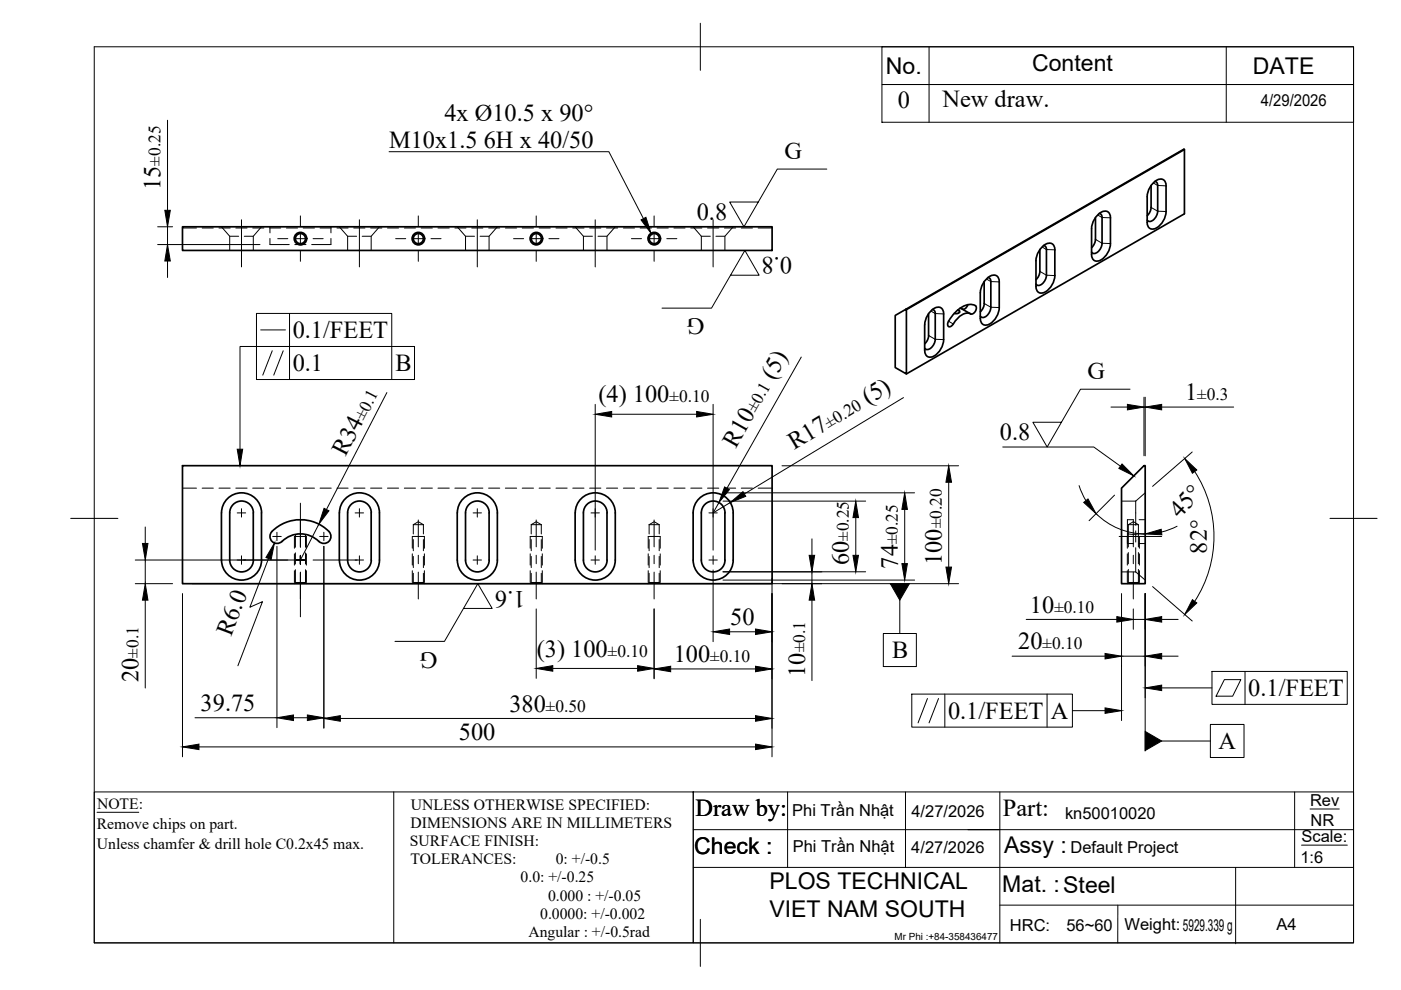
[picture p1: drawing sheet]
<svg xmlns="http://www.w3.org/2000/svg" width="297mm" height="210mm" viewBox="0 0 297 210" stroke-linecap="round" stroke-linejoin="round" font-family="sans-serif">
<!-- layer: Visible -->
<g fill="none" stroke="#000" stroke-width=".36">
<path d="M244.1 39.4l-.1 4.9-.3 .8-.5 .6M244.9 38.5a.73 .73 0 0 1 .5 .8l.1 5.5a2.03 2.03 0 0 1-2 2.1l-.3-.2M251.1 31.7l-58.9 34M38.7 48.1h125v5h-125zM208.7 59.7l-.1 5-.2 .7-.5 .7M209.5 58.9a.73 .73 0 0 1 .6 .8v5.4a2.03 2.03 0 0 1-2 2.2l-.2-.3M211.9 59.8a1.23 1.23 0 0 0-.6-1.3 1.23 1.23 0 0 0-1.4 .1 4.5 4.5 0 0 0-2.1 3.5l.1 5.4a1.23 1.23 0 0 0 .5 1.3 1.23 1.23 0 0 0 1.5-.1 4.4 4.4 0 0 0 2-3.5v-5.4M220.5 52.9v4.6M220.5 57.5l-.3 1.2-.5 .6M221.3 52.1a.73 .73 0 0 1 .6 .8v5.4a2.03 2.03 0 0 1-2 2.2l-.3-.3M223.6 53v5.4a4.2 4.2 0 0 1-2.5 3.7 1.17 1.17 0 0 1-1.5-1.4M223.6 53a1.23 1.23 0 0 0-.5-1.3 1.23 1.23 0 0 0-1.5 .1 4.4 4.4 0 0 0-2 3.5v5.4"/>
<path d="M232.3 46.2l-.1 4.9-.3 .8-.5 .6M232.6 45.8a1.7 1.7 0 0 1 2.6-.6l.2 1v5.4a4.2 4.2 0 0 1-2.5 3.7 1.17 1.17 0 0 1-1.5-1.4v-5.4a4.3 4.3 0 0 1 1.2-2.7zM233.1 45.3a.73 .73 0 0 1 .6 .8v5.5a2.03 2.03 0 0 1-2 2.1l-.3-.2M243.2 41.7a4.2 4.2 0 0 1 2.6-3.7 1.17 1.17 0 0 1 1.4 1.4v5.5a4.2 4.2 0 0 1-2.5 3.6 1.17 1.17 0 0 1-1.5-1.4M243.2 41.7v5.5M192 65.6l.2 .1v13.6l-2.4-1.4v-11l61.2-35.3 .1 .1v13.6l-58.9 34M196.9 66.5v4.6M196.9 71.1l-.3 1.1-.5 .7M197.7 65.6a.73 .73 0 0 1 .6 .9v5.4a2.03 2.03 0 0 1-2 2.2l-.2-.3M200.1 66.6v5.4M200.1 66.5a1.23 1.23 0 0 0-.6-1.3 1.23 1.23 0 0 0-1.4 .2 4.5 4.5 0 0 0-2.1 3.5l.1 5.4a1.23 1.23 0 0 0 .6 1.3 1.23 1.23 0 0 0 1.4-.1 4.4 4.4 0 0 0 2-3.5M201.1 68.1a.73 .73 0 0 0 .3 1.2l.7-.6"/>
<path d="M203.1 65.7l.4 .3-.2 .3-.5 .2-.5-.1M203.5 65.4l.5 .1M204 65.5l1.8 1.1a1.18 1.18 0 0 0 1-1.8 3.5 3.5 0 0 0-3.8 1l-1.9 2.3M205.2 64.6l-.3 .6a.75 .75 0 0 1-.9 .3M205.8 66.5a2.81 2.81 0 0 0-3.2 1.5l-.5 .7M38.7 98.7h125v25.1h-125zM46.9 108.7v10.1M47 118.7a4.2 4.2 0 0 0 4.2 4.3 4.2 4.2 0 0 0 4.3-4.3M47 108.7a4.2 4.2 0 0 1 4.2-4.2 4.2 4.2 0 0 1 4.3 4.2M48.7 108.7a2.51 2.51 0 0 1 2.5-2.5 2.51 2.51 0 0 1 2.5 2.5M48.7 108.7v10.1M48.7 118.7a2.51 2.51 0 0 0 2.5 2.6 2.51 2.51 0 0 0 2.5-2.6"/>
<path d="M53.7 108.7v10.1M55.4 108.7v10.1M67.6 114.8a1.49 1.49 0 0 0 2.1 0 1.49 1.49 0 0 0 0-2.1 8.4 8.4 0 0 0-12.3 .4 1.49 1.49 0 0 0 .5 1.8 1.49 1.49 0 0 0 1.9-.1 5.6 5.6 0 0 1 7.8 0M71.9 108.7v10.1M72 118.7a4.2 4.2 0 0 0 4.2 4.3 4.2 4.2 0 0 0 4.3-4.3M72 108.7a4.2 4.2 0 0 1 4.2-4.2 4.2 4.2 0 0 1 4.3 4.2M73.7 108.7a2.51 2.51 0 0 1 2.5-2.5 2.51 2.51 0 0 1 2.5 2.5M73.7 108.7v10.1M73.7 118.7a2.51 2.51 0 0 0 2.5 2.6 2.51 2.51 0 0 0 2.5-2.6M78.7 108.7v10.1M80.5 108.7v10.1M96.9 108.7v10.1"/>
<path d="M97 118.7a4.2 4.2 0 0 0 4.2 4.3 4.2 4.2 0 0 0 4.3-4.3M97 108.7a4.2 4.2 0 0 1 4.2-4.2 4.2 4.2 0 0 1 4.3 4.2M98.7 118.7a2.51 2.51 0 0 0 2.5 2.6 2.51 2.51 0 0 0 2.5-2.6M98.7 108.7a2.51 2.51 0 0 1 2.5-2.5 2.51 2.51 0 0 1 2.5 2.5M98.7 108.7v10.1M103.7 108.7v10.1M105.5 108.7v10.1M121.9 108.7v10.1M122 118.7a4.2 4.2 0 0 0 4.2 4.3 4.2 4.2 0 0 0 4.3-4.3M122 108.7a4.2 4.2 0 0 1 4.2-4.2 4.2 4.2 0 0 1 4.3 4.2M123.7 108.7a2.51 2.51 0 0 1 2.5-2.5 2.51 2.51 0 0 1 2.5 2.5M123.7 108.7v10.1"/>
<path d="M123.7 118.7a2.51 2.51 0 0 0 2.5 2.6 2.51 2.51 0 0 0 2.5-2.6M128.7 108.7v10.1M130.5 108.7v10.1M147 118.7a4.2 4.2 0 0 0 4.2 4.3 4.2 4.2 0 0 0 4.2-4.3M147 108.7a4.2 4.2 0 0 1 4.2-4.2 4.2 4.2 0 0 1 4.2 4.2M147 108.7v10.1M148.7 118.7a2.51 2.51 0 0 0 2.5 2.6 2.51 2.51 0 0 0 2.5-2.6M148.7 108.7a2.51 2.51 0 0 1 2.5-2.5 2.51 2.51 0 0 1 2.5 2.5M148.7 108.7v10.1M153.7 108.7v10.1M155.4 108.7v10.1M237.8 103.5l4.7-4.8h.3v25.1h-5z"/>
<circle cx="63.7" cy="50.6" r="1.32"/>
<circle cx="63.7" cy="50.6" r="1.07"/>
<circle cx="88.7" cy="50.6" r="1.32"/>
<circle cx="88.7" cy="50.6" r="1.07"/>
<circle cx="113.7" cy="50.6" r="1.32"/>
<circle cx="113.7" cy="50.6" r="1.07"/>
<circle cx="138.7" cy="50.6" r="1.32"/>
<circle cx="138.7" cy="50.6" r="1.07"/>
</g>
<!-- layer: Hidden -->
<g fill="none" stroke="#000" stroke-width=".21">
<path d="M38.7 48.3h3M42.9 48.3h2.3M46.4 48.3h2.4M46.9 48.1l1.8 2h1.9M48.7 50.1v3M50 48.3h2.4M53.6 48.3h2.3M53.7 50.1v3M55.4 48.1l-1.7 2h-1.9M57.1 48.3h2.4M57.2 50.6v1.3h4.1M57.2 48.1v1.3"/>
<path d="M60.7 48.3h2.4M62.5 51.9h2.4M64.3 48.3h2.4M67.9 48.3h2.3M70.2 50.6v1.3h-4.1M70.2 48.1v1.3M71.4 48.3h2.4M71.9 48.1l1.8 2h1.9M73.7 50.1v3M75 48.3h2.4M78.6 48.3h2.4M78.7 50.1v3"/>
<path d="M80.5 48.1l-1.8 2h-1.9M82.1 48.3h2.4M85.7 48.3h2.4M89.3 48.3h2.4M92.9 48.3h2.3M96.4 48.3h2.4M96.9 48.1l1.8 2h1.9M98.7 50.1v3M100 48.3h2.4M103.6 48.3h2.4M103.7 50.1v3M105.5 48.1l-1.8 2h-1.9"/>
<path d="M107.1 48.3h2.4M110.7 48.3h2.4M114.3 48.3h2.4M117.9 48.3h2.3M121.4 48.3h2.4M121.9 48.1l1.8 2h1.9M123.7 50.1v3M125 48.3h2.4M128.6 48.3h2.4M128.7 50.1v3M130.5 48.1l-1.8 2h-1.9M132.2 48.3h2.3"/>
<path d="M135.7 48.3h2.4M139.3 48.3h2.4M142.9 48.3h2.3M146.5 48.3h2.3M147 48.1l1.7 2h1.9M148.7 50.1v3M150 48.3h2.4M153.6 48.3h2.4M153.7 50.1v3M155.4 48.1l-1.7 2h-1.9M157.2 48.3h2.3M160.7 48.3h3"/>
<path d="M38.7 103.5h3M42.9 103.5h2.3M46.4 103.5h2.4M50 103.5h2.4M53.6 103.5h2.3M57.1 103.5h2.4M60.7 103.5h2.4M62.4 113.7h2.6M62.6 113.3v2.7M62.6 117.2v2.4M64.3 103.5h2.4M64.8 113.3v2.7"/>
<path d="M64.8 117.2v2.4M67.9 103.5h2.3M71.4 103.5h2.4M75 103.5h2.4M78.6 103.5h2.4M82.1 103.5h2.4M85.7 103.5h2.4M87.4 113.7h2.6M87.6 111.2h2.2M87.6 111.2l1.1-.6 1.1 .6M87.6 111.2v2M87.6 114.4v2.4"/>
<path d="M87.6 118v2.3M89.3 103.5h2.4M89.8 111.2v2M89.8 114.4v2.4M89.8 118v2.3M92.9 103.5h2.3M96.4 103.5h2.4M100 103.5h2.4M103.6 103.5h2.4M107.1 103.5h2.4M110.7 103.5h2.4M112.4 113.7h2.6"/>
<path d="M112.6 111.2h2.2M112.6 111.2l1.1-.6 1.1 .6M112.6 111.2v2M112.6 114.4v2.4M112.6 118v2.3M114.3 103.5h2.4M114.8 111.2v2M114.8 114.4v2.4M114.8 118v2.3M117.9 103.5h2.3M121.4 103.5h2.4M125 103.5h2.4"/>
<path d="M128.6 103.5h2.4M132.2 103.5h2.3M135.7 103.5h2.4M137.4 113.7h2.6M137.6 111.2h2.2M137.6 111.2l1.1-.6 1.1 .6M137.6 111.2v2M137.6 114.4v2.4M137.6 118v2.3M139.3 103.5h2.4M139.8 111.2v2M139.8 114.4v2.4"/>
<path d="M139.8 118v2.3M142.9 103.5h2.3M146.5 103.5h2.3M150 103.5h2.4M153.6 103.5h2.4M157.2 103.5h2.3M160.7 103.5h3M237.8 106.2h3M239 113.7h2.6M239 113.2h.2M239.2 113.2h2.2M239.2 111.2h2.2"/>
<path d="M239.2 113.2v-2l1.1-.6 1.1 .6v2M239.2 113.2v2.8M239.2 117.2v2.3M240.3 110.2h-1.3v5h1.3M240.8 116.1v5.2M240.8 106.2v5.2M240.8 112.6v2.3M241.4 113.2h1.4M241.4 113.2v2.8M241.4 117.2v2.3M241.5 115.2h1.3M241.5 110.2h1.3"/>
<path d="M242.8 104.5l-2 1.7M62.6 123.5h2.2M62.6 120.8v2.7l-.2 .3M64.8 123.5l.2 .3M64.8 120.8v2.7M87.6 123.5h2.2M87.6 121.6v1.9l-.2 .3M89.8 123.5l.2 .3M89.8 121.6v1.9M112.6 123.5h2.2M112.6 121.6v1.9l-.2 .3M114.8 123.5l.2 .3"/>
<path d="M114.8 121.6v1.9M137.6 123.5h2.2M137.6 121.6v1.9l-.2 .3M139.8 123.5l.2 .3M139.8 121.6v1.9M237.8 121.3h3M239.2 123.5h2.2M239.2 120.7v2.8l-.2 .3M240.8 121.3l2 1.7M241.4 123.5l.2 .3M241.4 120.7v2.8"/>
</g>
<!-- layer: Hidden Narrow -->
<g fill="none" stroke="#000" stroke-width=".21">
<path d="M64.3 49.5a1.26 1.26 0 0 0-1.9 1.1M65 50.6a1.27 1.27 0 0 1-1.9 1.1M89.3 49.5a1.26 1.26 0 0 0-1.9 1.1M90 50.6a1.29 1.29 0 0 1-1.9 1.1M114.3 49.5a1.24 1.24 0 0 0-1.9 1.1M115 50.6a1.28 1.28 0 0 1-1.9 1.1M139.3 49.5a1.25 1.25 0 0 0-1.9 1.1M140 50.6a1.29 1.29 0 0 1-2 1.1M62.4 113.7v2.5M62.4 117.4v2.4M65 113.7v2.5M65 117.4v2.4"/>
<path d="M87.4 113.7v2.5M87.4 117.4v2.4M90 113.7v2.5M90 117.4v2.4M112.4 113.7v2.5M112.4 117.4v2.4M115 113.7v2.5M115 117.4v2.4M137.4 113.7v2.5M137.4 117.4v2.4M140 113.7v2.5M140 117.4v2.4"/>
<path d="M239 113.7v2.5M239 117.4v2.4M241.6 113.7v2.5M241.6 117.4v2.4M62.4 121v2.5M65 121v2.5M87.4 121v2.5M90 121v2.5M112.4 121v2.5M115 121v2.5M137.4 121v2.5M140 121v2.5"/>
<path d="M239 121v2.5M241.6 121v2.5"/>
</g>
<!-- layer: Visible Narrow -->
<path d="M244.5 38.8l.9 .5 1.8 .1M209.1 59.2l1 .5 1.8 .1M220.5 57.5l1.4 .8 1.7 .1M220.9 52.4l1 .5 1.7 .1M232.3 50.8l1.4 .8h1.7M232.7 45.6l1 .5 1.7 .1M244.1 44l1.3 .8h1.8M196.9 71.1l1.4 .8 1.8 .1M197.4 65.9l.9 .6 1.8 .1M201.1 68.1l1 .6M208.7 64.3l1.4 .8 1.8 .1" fill="none" stroke="#000" stroke-width=".21"/>
<!-- layer: BORDER -->
<path d="M20 9.9h267v190h-267zM148.5 4.9v10M15 109.9h10M282 109.9h10M148.5 194.9v10" fill="none" stroke="#000" stroke-width=".21"/>
<!-- layer: TITLEBLOCK -->
<g fill="none" stroke="#000" stroke-width=".21">
<path d="M187 9.9h100v8h-100zM187 17.9h100v8h-100zM197 9.9v16M260 9.9v16M20 167.9h127v32h-127zM20.6 172.2h8.8M83.5 167.9v32M147 167.9h140v32h-140zM147 175.9h65M167 167.9v16M192 167.9v16M205.2 175.9h81.8"/>
<path d="M212 167.9v32M274.5 167.9v16M275.9 179.2h9.8M277.7 171.5h6.3M147 183.9h140M212 191.9h75M237 191.9v8M262 183.9v16.2"/>
</g>
<!-- layer: Smart Centers -->
<g fill="none" stroke="#000" stroke-width=".21">
<path d="M51.2 46.6v10M58.9 50.6h2.1M62.8 50.6h1.8M63.7 45.8v2.1M63.7 49.7v1.8M63.7 53.3v2.1M66.4 50.6h2.1M76.2 46.6v10M83.9 50.6h2.1M87.8 50.6h1.8M88.7 45.8v2.1M88.7 49.7v1.8"/>
<path d="M88.7 53.3v2.1M91.4 50.6h2.1M101.2 46.6v10M108.9 50.6h2.1M112.8 50.6h1.8M113.7 45.8v2.1M113.7 49.7v1.8M113.7 53.3v2.1M116.4 50.6h2.1M126.2 46.6v10M133.9 50.6h2.1M137.8 50.6h1.8"/>
<path d="M138.7 45.8v2.1M138.7 49.7v1.8M138.7 53.3v2.1M141.4 50.6h2.1M151.2 46.6v10M50.3 118.7h10.7M50.3 108.7h1.8M51.2 107.9v1.7M51.2 117.8v1.8M57.8 113.7h1.8M58.7 112.9v1.7M62.8 118.7h1.8"/>
<path d="M63.7 106.7v9.3M63.7 117.7v1.9M66.4 118.7h10.7M67.8 113.7h1.8M68.7 112.9v1.7M75.3 108.7h1.8M76.2 107.9v1.7M76.2 117.8v1.8M88.7 110.3v5.6M88.7 117.7v1.8M100.3 118.7h1.8M100.3 108.7h1.8"/>
<path d="M101.2 107.9v1.7M101.2 117.8v1.8M113.7 110.3v5.6M113.7 117.7v1.8M125.3 118.7h1.8M125.3 108.7h1.8M126.2 107.9v1.7M126.2 117.8v1.8M138.7 110.3v5.6M138.7 117.7v1.8M150.3 118.7h1.8M150.3 108.7h1.8"/>
<path d="M151.2 107.9v1.7M151.2 117.8v1.8M237.3 113.7h9M240.3 110.3v5.6M240.3 117.7v1.8M63.7 121.3v9.5M88.7 121.3v5.7M113.7 121.3v5.7M138.7 121.3v5.7M240.3 121.3v5.7"/>
</g>
<!-- layer: FD_Dimensions -->
<g fill="none" stroke="#000" stroke-width=".21">
<path d="M35.5 25.5v19.1M33.4 51.9h21.7M33.4 48.1h3.2M35.5 48.1v3.8M35.5 55.3v3.5M169.9 75.7l-15.8 27.8M82 83.2l-12.8 24.8M126.2 85.7v30.9M129.7 87.8h18M151.2 85.7v30.9M165.8 98.8h37.4M191.6 84.3l-33.8 20.4"/>
<path d="M235.5 86.3h3.5M242.5 84.2v12.4M242.5 86.3h.3M242.8 84.2v12.4M246.3 86.3h15.3M252.8 95.8l-8.4 7.3M253.3 100a25.2 25.2 0 0 1 0 27.5M28.7 118.7h35.6M30.8 111.7v3.5M30.8 118.7v5.1M56.9 118.4l-3.9 10.3 2.6-1.1-5.2 13.6M58.7 115.8v38.5"/>
<path d="M67.6 111.1l-3.9 7.6M68.7 115.8v38.6M153.3 104.5h40.6M153.3 106.2h30.2M154.8 106.5l-3.6 2.2 1.2-2.1M172.1 114.3v3.4M181.4 109.7v8M191.8 108v11.5M201.1 102.2v18M228.8 103l1.4 3.1M232.4 108.9a14.7 14.7 0 0 0 10.4 4.3M236.3 105l-5.4 5.4"/>
<path d="M249.6 111.6l-3.3 1.2M28.7 123.8h7.9M30.8 127.2v18.7M38.7 125.8v34.7M40.8 123.8h162.4M113.7 129.1v14.7M138.7 129.1v14.8M151.2 120.9v15.2M153.3 123h40.6M153.3 121.2h30.2M154.7 134h5.5M163.7 122.6v37.9"/>
<path d="M172.1 121.2v2.6M172.1 127.2v17.1M214.6 139.1h19.7M217.6 131.3h19.2M237.8 125.8v15.4M237.8 139.1h5M240.3 129.1v4.3M240.3 131.3h2.5M242.8 125.8v15.4M244.4 124.4l8.4 7.3M246.3 139.1h3.5M246.3 131.3h3.5"/>
<path d="M41.3 152.2h17.4M42.2 158.4h118M62.2 152.2h3M72.2 152.3h88M117.2 141.7h18M142.2 141.8h18"/>
</g>
<g fill="#000" stroke="#000" stroke-width=".21">
<path d="M35.5 51.9l.6 3.4h-1.2zM34.9 44.6h1.2l-.6 3.5zM126.2 87.8l3.5-.6v1.2zM147.7 87.2l3.5 .6-3.5 .6zM239 85.7l3.5 .6-3.5 .6zM242.8 86.3l3.5-.6v1.2zM30.2 115.2h1.2l-.6 3.5zM58.2 115.1l-.7 3.5-1.1-.4zM68.7 107.8l1 .5-2.1 2.8zM153.6 103.2l1 .6-2.2 2.8zM154.8 106.5l2.7-2.3 .6 1zM171.6 117.7h1.1l-.6 3.5z"/>
<path d="M181.4 106.2l.6 3.5h-1.2zM180.8 117.7h1.2l-.6 3.5zM191.2 119.5h1.2l-.6 3.5zM191.8 104.5l.6 3.5h-1.2zM201.1 98.8l.6 3.4h-1.1zM229.8 106.5l.9-.7 1.7 3.1zM242.8 113.2l3.4-1 .1 1.2zM251.2 97.2l2.5 2.4-.9 .7zM30.8 123.8l.6 3.4h-1.2zM151.2 134l3.5-.6v1.1zM160.2 133.4l3.5 .6-3.5 .5zM172.1 123.8l.6 3.4h-1.1z"/>
<path d="M200.6 120.2h1.1l-.6 3.6zM234.3 138.5l3.5 .6-3.5 .6zM236.8 130.7l3.5 .6-3.5 .6zM242.8 139.1l3.5-.6v1.2zM242.8 131.3l3.5-.6v1.2zM252.8 127.1l.9 .7-2.5 2.5zM38.7 158.4l3.5-.6v1.1zM58.7 152.2l3.5-.6v1.2zM65.2 151.6l3.5 .6-3.5 .6zM68.7 152.3l3.5-.6v1.2zM113.7 141.7l3.5-.6v1.2zM135.2 141.1l3.5 .6-3.5 .6z"/>
<path d="M138.7 141.8l3.5-.5v1.1zM160.2 157.8l3.5 .6-3.5 .5zM160.2 141.3l3.5 .5-3.5 .6zM160.2 151.7l3.5 .6-3.5 .6z"/>
</g>
<!-- layer: Hole Notes -->
<path d="M135.9 46.6l1-.5 1.1 3.4z" fill="#000" stroke="#000" stroke-width=".21"/>
<path d="M82.5 32.2h46.6l7.3 14.1" fill="none" stroke="#000" stroke-width=".21"/>
<g fill="none" stroke="#000" stroke-width=".21">
<path d="M175.3 35.8h-10.5l-7.1 12.3-3-5.3h6.1M154.9 58.3h6.1l-3.1-5.2-7 12.2h-10.5M55.3 69.9h5.2M57.7 74.4l-2 5.1M60 74.4l-2 5.1M61.4 66.5v14M83.1 80.5v-14h-28.7v14h33.5v-7h-37v21.7M212.6 94.8h19.3l5.7 4M239.6 82.5h-10.5l-7.1 12.3-3-5.3h6M98.3 129h6.1l-3.1-5.2-7.1 12.2h-10.5M187.3 134.3h7v7h-7zM190.8 127.2v7.1"/>
<path d="M242.8 125.8v33.4M193.3 147.2h34.1v7h-34.1zM196.6 148.1l-2 5.2M199 148.1l-2 5.2M200.3 147.2v7M222 147.2v7M227.4 150.7h6.9M237.8 141.2v11.6M246.3 145.9h10.7M246.3 157.1h10.3M256.6 153.6h7.2v7h-7.2zM257 142.4h28.6v6.9h-28.6z"/>
<path d="M259.6 144.1h3.5l-1.8 3.5h-3.5zM264 142.4v6.9"/>
</g>
<path d="M50.3 95.2h1.2l-.6 3.6zM237.9 98.4l2.5 2.5-3.2-1.6zM188.8 123.8h4l-2 3.4zM234.3 150.1l3.5 .6-3.5 .5zM242.8 145.9l3.5-.6v1.1zM242.8 155.1l3.5 2-3.5 2z" fill="#000" stroke="#000" stroke-width=".21"/>
<g font-size="5.2">
<text x="190.4" y="23">0</text>
<text x="199.8" y="22.7">New draw.</text>
<text x="94.2" y="25.6">4x Ø10.5 x 90°</text>
<text x="82.5" y="31.5">M10x1.5</text>
<text x="102.6" y="31.5">6H x 40/50</text>
<text x="166.3" y="33.7">G</text>
<text x="34.1" y="40.3" transform="rotate(-90 34.1 40.3)">15</text>
<text x="147.7" y="46.6">0.8</text>
<text x="167.9" y="54.6" transform="rotate(-180 167.9 54.6)">0.8</text>
<text x="62.1" y="71.7">0.1/FEET</text>
<text x="149.4" y="67.5" transform="rotate(-180 149.4 67.5)">G</text>
<text x="62.1" y="78.7">0.1</text>
<text x="83.8" y="78.7">B</text>
<text x="164.2" y="80.7" transform="rotate(-60 164.2 80.7)">(5)</text>
<text x="230.6" y="80.3">G</text>
<text x="126.9" y="85.3">(4) 100</text>
<text x="184.1" y="85.9" transform="rotate(-31 184.1 85.9)">(5)</text>
<text x="251.2" y="84.9">1</text>
<text x="156" y="95.2" transform="rotate(-61 156 95.2)">R10</text>
<text x="168.4" y="95.4" transform="rotate(-31 168.4 95.4)">R17</text>
<text x="212" y="93.3">0.8</text>
<text x="73.3" y="97" transform="rotate(-63 73.3 97)">R34</text>
<text x="250.2" y="110.1" transform="rotate(-47 250.2 110.1)">45°</text>
<text x="180" y="119.9" transform="rotate(-90 180 119.9)">60</text>
<text x="199.7" y="119.8" transform="rotate(-90 199.7 119.8)">100</text>
<text x="255.9" y="117.4" transform="rotate(-90 255.9 117.4)">82°</text>
<text x="111.4" y="125.2" transform="rotate(-180 111.4 125.2)">1.6</text>
<text x="190.3" y="120.5" transform="rotate(-90 190.3 120.5)">74</text>
<text x="218.4" y="129.9">10</text>
<text x="49" y="135.1" transform="rotate(-69 49 135.1)">R6.0</text>
<text x="154.8" y="132.5">50</text>
<text x="215.9" y="137.7">20</text>
<text x="92.8" y="138.2" transform="rotate(-180 92.8 138.2)">G</text>
<text x="113.8" y="139.2">(3) 100</text>
<text x="142.8" y="140.4">100</text>
<text x="170.7" y="143.5" transform="rotate(-90 170.7 143.5)">10</text>
<text x="189.2" y="139.6">B</text>
<text x="29.3" y="144.6" transform="rotate(-90 29.3 144.6)">20</text>
<text x="264.6" y="147.6">0.1/FEET</text>
<text x="42.5" y="150.7">39.75</text>
<text x="108" y="150.9">380</text>
<text x="201" y="152.4">0.1/FEET</text>
<text x="222.8" y="152.4">A</text>
<text x="97.3" y="156.9">500</text>
<text x="258.3" y="158.8">A</text>
<text x="147.5" y="173.1">Draw by:</text>
<text x="212.6" y="173">Part:</text>
</g>
<g font-size="4.9">
<text x="187.8" y="15.7">No.</text>
<text x="218.8" y="15.1">Content</text>
<text x="265.6" y="15.6">DATE</text>
<text x="147.2" y="181">Check :</text>
<text x="212.9" y="180.9">Assy :</text>
<text x="163.1" y="188.6">PLOS TECHNICAL</text>
<text x="212.5" y="189.2">Mat. :Steel</text>
<text x="163.1" y="194.5">VIET NAM SOUTH</text>
</g>
<g font-size="3.7">
<text x="34.1" y="35.1" transform="rotate(-90 34.1 35.1)">±0.25</text>
<text x="77.2" y="89.3" transform="rotate(-63 77.2 89.3)">±0.1</text>
<text x="141.9" y="85.3">±0.10</text>
<text x="160.3" y="87.6" transform="rotate(-61 160.3 87.6)">±0.1</text>
<text x="253.8" y="84.9">±0.3</text>
<text x="175.7" y="91" transform="rotate(-31 175.7 91)">±0.20</text>
<text x="199.7" y="112" transform="rotate(-90 199.7 112)">±0.20</text>
<text x="180" y="114.7" transform="rotate(-90 180 114.7)">±0.25</text>
<text x="190.3" y="115.4" transform="rotate(-90 190.3 115.4)">±0.25</text>
<text x="223.5" y="129.9">±0.10</text>
<text x="221" y="137.7">±0.10</text>
<text x="29.3" y="139.4" transform="rotate(-90 29.3 139.4)">±0.1</text>
<text x="128.9" y="139.2">±0.10</text>
<text x="150.6" y="140.4">±0.10</text>
<text x="170.7" y="138.3" transform="rotate(-90 170.7 138.3)">±0.1</text>
<text x="115.8" y="150.9">±0.50</text>
</g>
<g font-size="3.5">
<text x="267.3" y="22.5">4/29/2026</text>
<text x="168" y="173.1">Phi Trần Nhật</text>
<text x="193.3" y="173.2">4/27/2026</text>
<text x="225.8" y="173.7">kn50010020</text>
<text x="277.7" y="170.8">Rev</text>
<text x="275.9" y="178.4">Scale:</text>
<text x="277.9" y="175.1">NR</text>
<text x="168.1" y="180.7">Phi Trần Nhật</text>
<text x="193.2" y="180.9">4/27/2026</text>
<text x="227" y="180.9">Default Project</text>
<text x="275.7" y="182.9">1:6</text>
<text x="214.1" y="197.4">HRC:</text>
<text x="226.1" y="197.5">56~60</text>
<text x="238.4" y="197.2">Weight:5929.339 g</text>
<text x="270.7" y="197.3">A4</text>
</g>
<g font-size="3.3">
<text x="20.6" y="171.5">NOTE:</text>
<text x="87.1" y="171.6">UNLESS OTHERWISE SPECIFIED:</text>
<text x="20.5" y="175.7">Remove chips on part.</text>
<text x="20.6" y="180">Unless chamfer &amp; drill hole C0.2x45 max.</text>
<text x="86.9" y="179.3">SURFACE FINISH:</text>
<text x="87.1" y="175.5">DIMENSIONS ARE IN MILLIMETERS</text>
<text x="87" y="183.2">TOLERANCES:</text>
<text x="117.8" y="183.2">0: +/-0.5</text>
<text x="110.4" y="187.1">0.0: +/-0.25</text>
<text x="116.2" y="191">0.000 : +/-0.05</text>
<text x="114.5" y="194.9">0.0000: +/-0.002</text>
<text x="112" y="198.7">Angular : +/-0.5rad</text>
</g>
<text font-size="2.1" x="189.7" y="199.2">Mr Phi :+84-358436477</text>
</svg>
